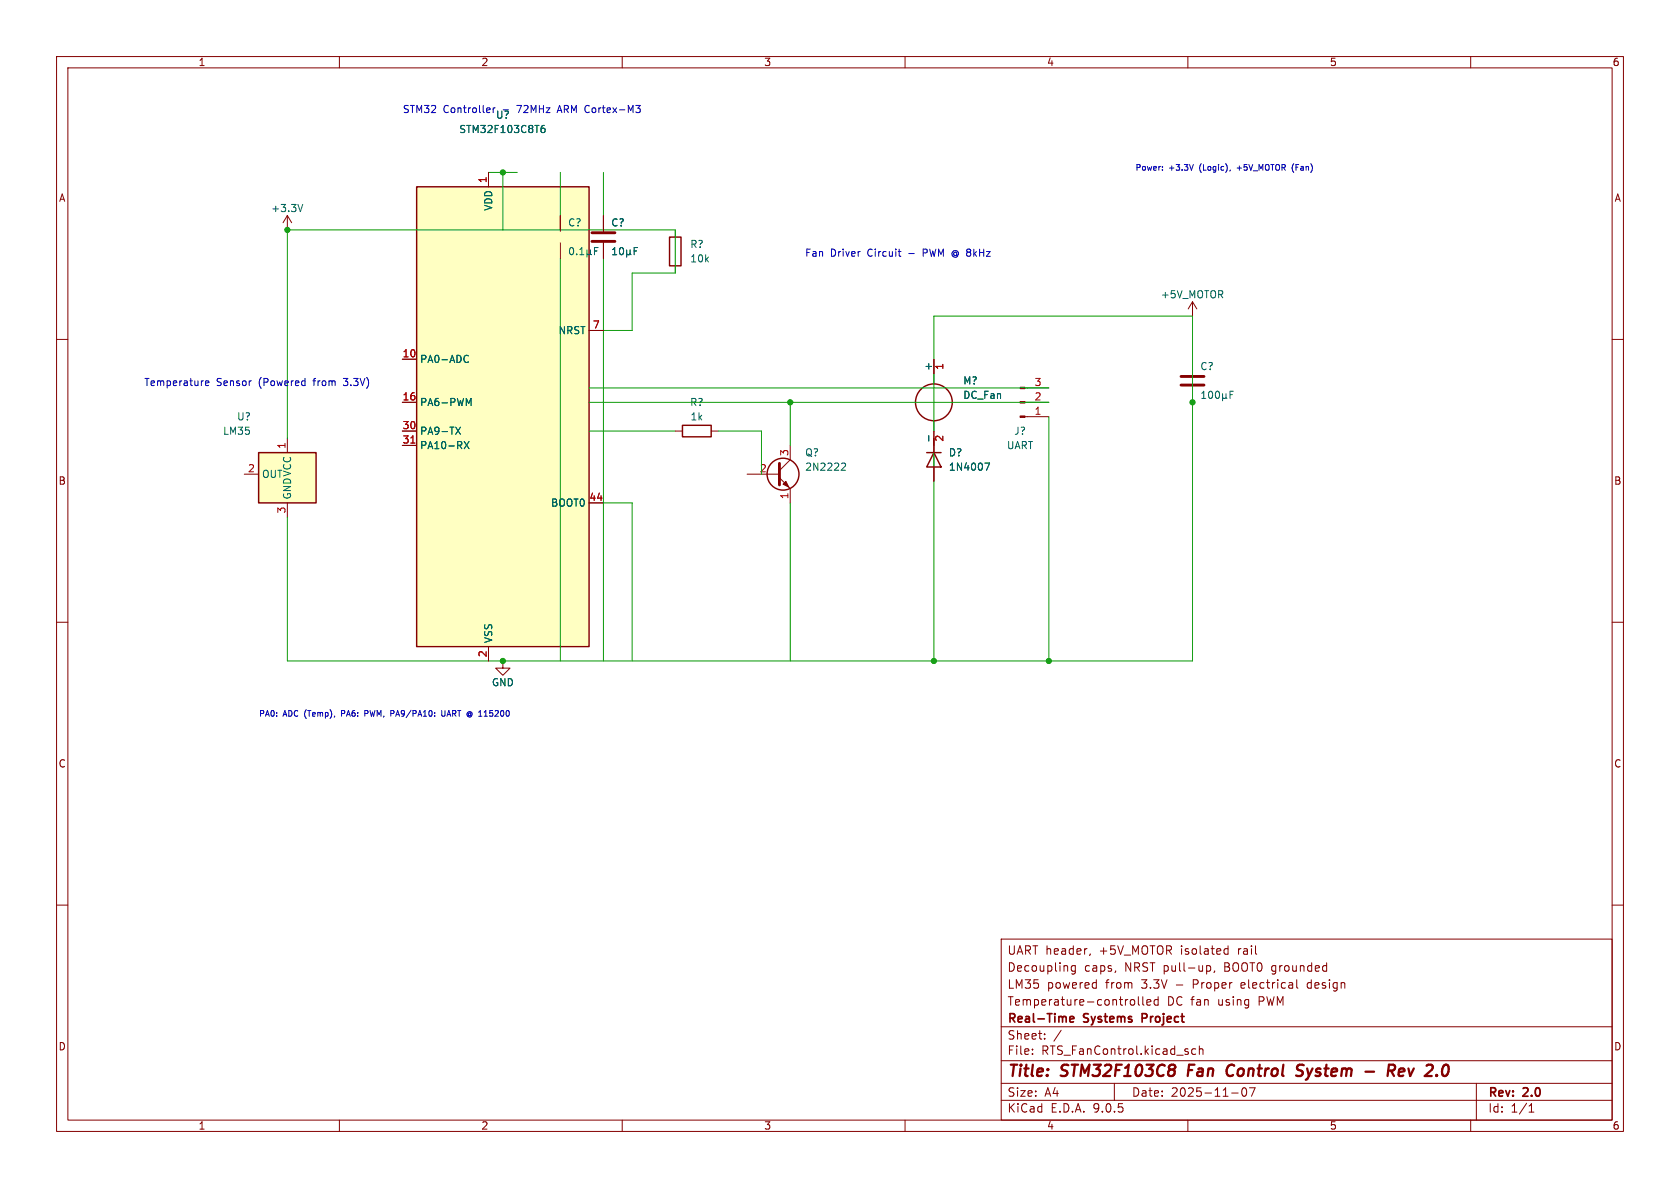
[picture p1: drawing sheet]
<svg xmlns="http://www.w3.org/2000/svg" width="297mm" height="210mm" viewBox="0 0 297 210" stroke-linecap="round" stroke-linejoin="round" font-family="sans-serif">
<g fill="none" stroke="#840000" stroke-width=".18">
<path d="M10 10h277v190h-277zM12 12h273v186h-273zM60 10v2M110 10v2M160 10v2M210 10v2M260 10v2M50.8 38.1l-.8 1.3M50.8 38.1l.8 1.3M50.8 38.1v2.5M99.1 38.1v2.8M99.1 42.9v2.8"/>
<path d="M10 60h2M285 60h2M10 110h2M285 110h2M10 160h2M177 166h108v32h-108zM190.1 170.8l-.4-.1-.3 .3v.4l.1 .2h.6M190.1 170.7v1.2l-.3 .3-.3-.1M192.7 168.6l-.1 .3M193.7 173.7l.1 .1M193.8 173.2v1.5M193.8 174.6l-.1 .1"/>
<path d="M197.2 171.6v.2M200.3 176.7l.3 .3v.4l-.3 .3M201.2 176.2v1.3l.3 .2M202 176.2v1.3l.2 .2M202.7 177.2l.8-.1-.1-.3-.4-.1-.3 .2 .1 .7h.6M204.7 176.8l-.4-.1-.3 .3v.4l.2 .2h.5M204.7 176.2v1.5M213.3 170.8l.4-.1 .3 .3v.4l-.1 .2h-.6M213.3 170.7v1.5M214.7 171.6l-.1 .3M216.7 167.7l.4 .1M217.1 167.2v1.5"/>
<path d="M217.1 168.6l-.4 .1M229.2 173.2v1.3l.3 .2M231.2 173.8v.8M285 160h2M60 198v2M110 198v2M160 198v2M177 194.5h108M177 191.5h108M177 187.5h108M177 181.5h108M182.5 186.3v.1"/>
<path d="M182.5 185.5v.1M184.7 183.6v.1M184.7 182.8v.1M187.6 182.1l-1.3 2M197 191.5v3M210 198v2M211.4 185.5l-.4-.1-.3 .3v.4l.1 .2h.6M212 185.5l.2-.1 .4 .1 .1 .9M212 184.9v1.5M217.7 193.2h1.2M219.7 192.4l.2-.1a.81 .81 0 0 1 .6 .6 .81 .81 0 0 1-.3 .8l-.2 .1a.81 .81 0 0 1-.3-1.4zM220.9 192.3h1l-.7 1.5"/>
<path d="M260 198v2M261 191.5v6.5M270.3 196.6h.9M270.3 195.5l.4-.4v1.5"/>
</g>
<path d="M207.6 188.3l.2 .3-.1 .3M210.2 188.2l-.2 2M217.8 188.2a1.13 1.13 0 0 0-.9 .7 1.13 1.13 0 0 0 .2 1.2l.3 .1 .5-.1M229.4 189.1l.6 .2a.49 .49 0 0 1 .3 .5 .49 .49 0 0 1-.4 .4h-.5M229.5 188.3l.2-.1 .8 .1M231 190.8l-.2 .1M241.4 189.4h1.5M246.5 189.1a.51 .51 0 0 0-.2-.9h-.7l-.3 2M247.3 189.5l1-.1-.1-.4-.2-.1-.5 .1-.3 .9 .3 .3 .6-.1M255.6 188.2a.44 .44 0 0 1 .5 .4 1.66 1.66 0 0 1-.4 1.5" fill="none" stroke="#840000" stroke-width=".4"/>
<path d="M201.9 180h.6M202.5 179.2h-.6v1.5M189.1 180.2l.7-.2v-.2l-.5-.1-.2 .2 .1 .7h.6" fill="none" stroke="#840000" stroke-width=".3"/>
<path d="M97 41.1h4.1M97 42.7h4.1" fill="none" stroke="#840000" stroke-width=".51"/>
<path d="M53.5 36.1l-.4 1.3M100.8 43.9l.2-.1a.68 .68 0 0 1 .4 .6 .68 .68 0 0 1-.4 .6l-.2-.1-.1-.4zM102 44.9v.1M102.5 45h.7M102.5 44.1l.4-.3v1.2M103.8 44.8l.1 .2h.3l.2-.2M103.8 44.2v1.3M104.4 44.8l.2 .2M104.4 44.2v.6M105.1 44.4h.4M105.7 43.8h-.6v1.2" fill="none" stroke="#006464" stroke-width=".18"/>
<path d="M73.7 33h30.4v81.3h-30.4z" fill="#ffffc2"/>
<g fill="none" stroke="#840000" stroke-width=".25">
<path d="M73.7 33h30.4v81.3h-30.4z"/>
<circle cx="165.1" cy="71.1" r="3.3"/>
</g>
<path d="M86.4 30.5v2.5M104.1 58.4h2.6M71.1 63.5h2.6M71.1 71.1h2.6M71.1 76.2h2.6M71.1 78.7h2.6M165.1 63.5v4.4M165.1 74.3v4.4M104.1 88.9h2.6M86.4 114.3v2.5" fill="none" stroke="#840000" stroke-width=".18"/>
<path d="M95.6 22.9l.3-.2h.2l.3 .2v.3l-.3 .2h-.3l-.2-.2M96.2 22.2h-.3l-.3 .5M80.6 75.5l.8 1.3M81.4 75.5l-.8 1.3M82.1 78l.8 1.3M82.3 62.9l.3-.1 .2 .1M82.8 64l-.2 .1-.3-.1M82.9 71.3l.4-.9v1.3M82.9 78l-.8 1.3M164.2 77v1" fill="none" stroke="#006464" stroke-width=".18"/>
<path d="M72.6 78.3h.8" fill="none" stroke="#a90000" stroke-width=".18"/>
<path d="M45.7 80h10.2v8.9h-10.2z" fill="#ffffc2"/>
<g fill="none" stroke="#840000" stroke-width=".25">
<path d="M118.4 41.9h2v5.1h-2zM120.6 75.2h5.1v2h-5.1zM45.7 80h10.2v8.9h-10.2zM163.8 80h2.6M165.1 80l1.3 2.6h-2.6z"/>
<circle cx="138.4" cy="83.8" r="2.82"/>
</g>
<g fill="none" stroke="#840000" stroke-width=".18">
<path d="M86.4 30.5v2.5M99.1 38.1v2.8M106.7 38.1v2.8M99.1 42.9v2.8M104.1 58.4h2.6M106.7 42.9v2.8M119.4 40.6v1.3M119.4 47v1.3M210.8 53.3v2.6M210.8 53.3l-.7 1.3M210.8 53.3l.8 1.3M50.8 77.5v2.5"/>
<path d="M71.1 71.1h2.6M71.1 76.2h2.6M71.1 63.5h2.6M71.1 78.7h2.6M119.4 76.2h1.2M125.7 76.2h1.3M139.7 78.7v2.6l-1.9 1.9M165.1 63.5v2.5M165.1 76.2v8.9M181.2 73.7h4.2M181.2 71.1h4.2M181.2 68.6h4.2"/>
<path d="M210.8 63.5v2.8M210.8 68.3v2.8M43.2 83.8h2.5M50.8 88.9v2.5M104.1 88.9h2.6M132.1 83.8h5.7M137.8 84.5l1.9 1.9v2.5M86.4 114.3v2.5M88.9 116.8v1.3h1.3l-1.3 1.3-1.3-1.3h1.3"/>
</g>
<path d="M104.6 41.1h4.1M104.6 42.7h4.1M208.8 66.5h4.1M208.8 68.1h4.1M137.8 81.9v3.8" fill="none" stroke="#840000" stroke-width=".51"/>
<g fill="#840000" stroke="#840000" stroke-width=".18">
<path d="M138.4 85.6l.5-.5 .5 1z"/>
<path d="M180.3 73.5h.9v.3h-.9z"/>
<path d="M180.3 71h.9v.2h-.9z"/>
<path d="M180.3 68.5h.9v.2h-.9z"/>
</g>
<g fill="none" stroke="#006464" stroke-width=".18">
<path d="M95.6 22.9l.3-.2h.2l.3 .2v.3l-.3 .2h-.3l-.2-.2M96.2 22.2h-.3l-.3 .5M100.8 43.9l.2-.1a.68 .68 0 0 1 .4 .6 .68 .68 0 0 1-.4 .6l-.2-.1-.1-.4zM102 44.9v.1M102.5 45h.7M102.5 44.1l.4-.3v1.2M103.8 44.8l.1 .2h.3l.2-.2M103.8 44.2v1.3M104.4 44.8l.2 .2M104.4 44.2v.6M105.1 44.4h.4M105.7 43.8h-.6v1.2"/>
<path d="M108.3 45h.7M108.3 44.1l.4-.3v1.2M109.7 43.8h.1a.68 .68 0 0 1 .5 .6 .68 .68 0 0 1-.5 .6 .84 .84 0 0 1-.1-1.2zM110.8 44.8l.2 .2h.2l.2-.2M110.8 44.2v1.3M111.4 44.8l.2 .2M111.4 44.2v.6M112.1 44.4h.4M112.7 43.8h-.6v1.2M80.6 75.5l.8 1.3M81.4 75.5l-.8 1.3M82.1 78l.8 1.3"/>
<path d="M82.3 62.9l.3-.1 .2 .1M82.8 64l-.2 .1-.3-.1M82.9 71.3l.4-.9v1.3M82.9 78l-.8 1.3M164.2 77v1M212.4 70.4h.8M212.4 69.5l.4-.3v1.2M213.8 69.2h.2a.68 .68 0 0 1 .4 .6 .68 .68 0 0 1-.4 .6 .84 .84 0 0 1-.2-1.2zM215 69.3l.2-.1a.68 .68 0 0 1 .4 .6 .68 .68 0 0 1-.4 .6l-.2-.1-.1-.4zM216.1 70.2l.2 .2h.3l.1-.2M216.1 69.6v1.3M216.7 70.2l.2 .2"/>
<path d="M216.7 69.6v.6M217.5 69.8h.4M218.1 69.2h-.6v1.2M148.9 81.9h.5l.1 .3-.8 .9h.8M174.1 81.9h.8l-.5 1.2"/>
</g>
<g fill="none" stroke="#009600" stroke-width=".18">
<path d="M86.4 30.5h5M88.9 30.5v10.1M99.1 30.5v10.1M106.7 30.5v10.1M99.1 45.7v71.1M106.7 58.4h5.1v-10.1h7.6v-7.7h-68.6v36.9M106.7 45.7v71.1M104.1 76.2h15.3M104.1 68.6h81.3M104.1 71.1h81.3M127 76.2h7.6v7.6M139.7 71.1v7.6"/>
<path d="M165.1 76.2v-20.3h45.7v60.9h-160v-25.4M165.1 78.7v38.1M185.4 73.7v43.1M106.7 88.9h5.1v27.9M139.7 88.9v27.9"/>
</g>
<g fill="none" stroke="#0000c2" stroke-width=".18">
<path d="M86.6 19.1v.3l-.6 .1M87.2 19.1v.8M87.5 19.1l-.3 .2M112.4 18.6h.8l-.4 .5 .3 .1 .1 .5-.3 .2h-.3M205.5 30v.1M205.5 29.5v.1M211 29.1l-.4 1M217.5 30l-.1 .2M228.7 28.9a1.17 1.17 0 0 0 0 1.6M158.8 44.5h.5M159 45.2l.3 .1M36.3 67.7l.6-.1v-.2l-.4-.1-.2 .2 .1 .6h.5"/>
<path d="M53.8 67.3l.1 .1M53.9 66.9v1.3M53.9 68.1l-.1 .1M60.4 126.1h.4M60.8 125.6h-.4v1M64.5 126.1h.4M64.9 125.6h-.4v1M69.1 125.6h.4l.2 .2M69.7 125.9l-.2 .2h-.4M78.1 125.6v.8l.2 .2 .4-.2v-.8"/>
</g>
<path d="M72.6 78.3h.8" fill="none" stroke="#a90000" stroke-width=".18"/>
<g fill="#009600" stroke="#009600" stroke-width=".18">
<circle cx="50.8" cy="40.6" r=".46"/>
<circle cx="88.9" cy="116.8" r=".46"/>
<circle cx="88.9" cy="30.5" r=".46"/>
<circle cx="185.4" cy="116.8" r=".46"/>
<circle cx="210.8" cy="71.1" r=".46"/>
<circle cx="165.1" cy="116.8" r=".46"/>
<circle cx="139.7" cy="71.1" r=".46"/>
</g>
<g font-size="2.8" fill="#840000">
<text x="178" y="190.9">Title:</text>
<text x="187.7" y="190.9">STM32F103C8</text>
<text x="210.8" y="190.9">Fan</text>
<text x="218.5" y="190.9">Control</text>
<text x="231.7" y="190.9">System</text>
<text x="244.6" y="190.9">-</text>
<text x="249.4" y="190.9">Rev</text>
</g>
<g font-size="2.1" fill="#840000">
<text x="178" y="172">Decoupling</text>
<text x="178" y="169">UART header,</text>
<text x="191.7" y="172">caps,</text>
<text x="194.4" y="169">+5V_MOTOR</text>
<text x="198.9" y="172">NRST pull-up,</text>
<text x="208.9" y="169">isolated</text>
<text x="216.7" y="172">BOOT0 grounded</text>
<text x="219.1" y="169">rail</text>
<text x="178" y="178">Temperature-controlled</text>
<text x="178" y="175">LM35</text>
<text x="185.1" y="175">powered</text>
<text x="195.5" y="175">from</text>
<text x="202" y="175">3.3V</text>
<text x="206.3" y="178">DC fan</text>
<text x="208.1" y="175">-</text>
<text x="211.3" y="175">Proper</text>
<text x="215.5" y="178">using</text>
<text x="219.9" y="175">electrical</text>
<text x="222.8" y="178">PWM</text>
<text x="231.8" y="175">design</text>
<text x="178" y="184">Sheet:</text>
<text x="178" y="181.2">Real-Time</text>
<text x="191.7" y="181.2">Systems</text>
<text x="202.6" y="181.2">Project</text>
<text x="178" y="186.7">File:</text>
<text x="184.1" y="186.7">RTS_FanControl.kicad_sch</text>
<text x="178" y="196.9">KiCad</text>
<text x="178" y="194.1">Size:</text>
<text x="184.7" y="194.1">A4</text>
<text x="185.7" y="196.9">E.D.A.</text>
<text x="193.3" y="196.9">9.0.5</text>
<text x="200" y="194.1">Date:</text>
<text x="207" y="194.1">2025-11-07</text>
<text x="263" y="194.3">Rev:</text>
<text x="263" y="196.9">Id:</text>
<text x="267.1" y="196.9">1/1</text>
<text x="269.4" y="194.3">2.0</text>
</g>
<g font-size="1.8" fill="#840000">
<text x="35" y="11.9">1</text>
<text x="85" y="11.9">2</text>
<text x="135" y="11.9">3</text>
<text x="185" y="11.9">4</text>
<text x="235" y="11.9">5</text>
<text x="285" y="11.9">6</text>
<text x="10.3" y="35.9">A</text>
<text x="285.3" y="35.9">A</text>
<text x="10.3" y="85.9">B</text>
<text x="285.3" y="85.9">B</text>
<text x="10.3" y="135.9">C</text>
<text x="285.3" y="135.9">C</text>
<text x="10.3" y="185.9">D</text>
<text x="285.3" y="185.9">D</text>
<text x="35" y="199.9">1</text>
<text x="85" y="199.9">2</text>
<text x="135" y="199.9">3</text>
<text x="185" y="199.9">4</text>
<text x="235" y="199.9">5</text>
<text x="285" y="199.9">6</text>
</g>
<g font-size="1.8" fill="#0000c2">
<text x="71.1" y="20.1">STM32</text>
<text x="78.3" y="20.1">Controller</text>
<text x="91.7" y="20.1">72MHz</text>
<text x="99.1" y="20.1">ARM Cortex-M3</text>
<text x="142.2" y="45.5">Fan</text>
<text x="146.8" y="45.5">Driver</text>
<text x="153.5" y="45.5">Circuit</text>
<text x="160.9" y="45.5">-</text>
<text x="163.6" y="45.5">PWM @ 8kHz</text>
<text x="25.4" y="68.3">Temperature</text>
<text x="38.2" y="68.3">Sensor</text>
<text x="45.8" y="68.3">(Powered</text>
<text x="55.7" y="68.3">from</text>
<text x="61.2" y="68.3">3.3V)</text>
</g>
<g font-size="1.8" fill="#006464">
<text x="81.1" y="23.7">STM32F103C8T6</text>
<text x="87.6" y="21.2">U?</text>
<text x="88.9" y="20.1">-</text>
<text x="47.9" y="37.7">+3.3V</text>
<text x="87.2" y="37.4" transform="rotate(-90 87.2 37.4)">VDD</text>
<text x="100.3" y="40.2">C?</text>
<text x="108" y="40.2">C?</text>
<text x="121.9" y="46.6">10k</text>
<text x="121.9" y="44">R?</text>
<text x="205.1" y="52.9">+5V_MOTOR</text>
<text x="98.7" y="59.3">NRST</text>
<text x="74.2" y="64.4">PA0-ADC</text>
<text x="164.8" y="65.7" transform="rotate(-90 164.8 65.7)">+</text>
<text x="212.1" y="65.6">C?</text>
<text x="74.2" y="72">PA6-PWM</text>
<text x="121.9" y="72">R?</text>
<text x="170.2" y="68.2">M?</text>
<text x="170.2" y="70.7">DC_Fan</text>
<text x="39.3" y="77.1">LM35</text>
<text x="41.8" y="74.5">U?</text>
<text x="74.2" y="77.1">PA9-TX</text>
<text x="122" y="74.5">1k</text>
<text x="179.2" y="77.1">J?</text>
<text x="74.2" y="79.6">PA10-RX</text>
<text x="142.2" y="80.9">Q?</text>
<text x="142.2" y="83.4">2N2222</text>
<text x="167.6" y="80.9">D?</text>
<text x="167.6" y="83.4">1N4007</text>
<text x="177.9" y="79.6">UART</text>
<text x="46.2" y="84.7">OUT</text>
<text x="51.7" y="88.4" transform="rotate(-90 51.7 88.4)">GNDVCC</text>
<text x="97.3" y="89.8">BOOT0</text>
<text x="87.2" y="113.8" transform="rotate(-90 87.2 113.8)">VSS</text>
<text x="86.9" y="121.5">GND</text>
</g>
<g font-size="1.8" fill="#a90000">
<text x="86.1" y="32.5" transform="rotate(-90 86.1 32.5)">1</text>
<text x="104.7" y="58.2">7</text>
<text x="71.1" y="63.2">10</text>
<text x="167.1" y="65.5" transform="rotate(-90 167.1 65.5)">1</text>
<text x="71.1" y="70.9">16</text>
<text x="182.8" y="70.9">2</text>
<text x="182.8" y="68.3">3</text>
<text x="71.1" y="75.9">30</text>
<text x="182.8" y="73.4">1</text>
<text x="43.7" y="83.6">2</text>
<text x="50.5" y="79.4" transform="rotate(-90 50.5 79.4)">1</text>
<text x="71.1" y="78.5">31</text>
<text x="134.2" y="83.6">2</text>
<text x="139.4" y="80.7" transform="rotate(-90 139.4 80.7)">3</text>
<text x="167.1" y="78.2" transform="rotate(-90 167.1 78.2)">2</text>
<text x="104.1" y="88.6">44</text>
<text x="139.4" y="88.3" transform="rotate(-90 139.4 88.3)">1</text>
<text x="50.5" y="90.9" transform="rotate(-90 50.5 90.9)">3</text>
<text x="86.1" y="116.3" transform="rotate(-90 86.1 116.3)">2</text>
</g>
<g font-size="1.4" fill="#0000c2">
<text x="200.7" y="30.2">Power:</text>
<text x="206.7" y="30.2">+3.3V</text>
<text x="212.2" y="30.2">(Logic),</text>
<text x="219.1" y="30.2">+5V_MOTOR</text>
<text x="229.1" y="30.2">(Fan)</text>
<text x="45.7" y="126.8">PA0:</text>
<text x="50.1" y="126.8">ADC (Temp),</text>
<text x="60.8" y="126.8">PA6:</text>
<text x="65.2" y="126.8">PWM,</text>
<text x="70" y="126.8">PA9/PA10:</text>
<text x="79.3" y="126.8">UART @ 115200</text>
</g>
</svg>
